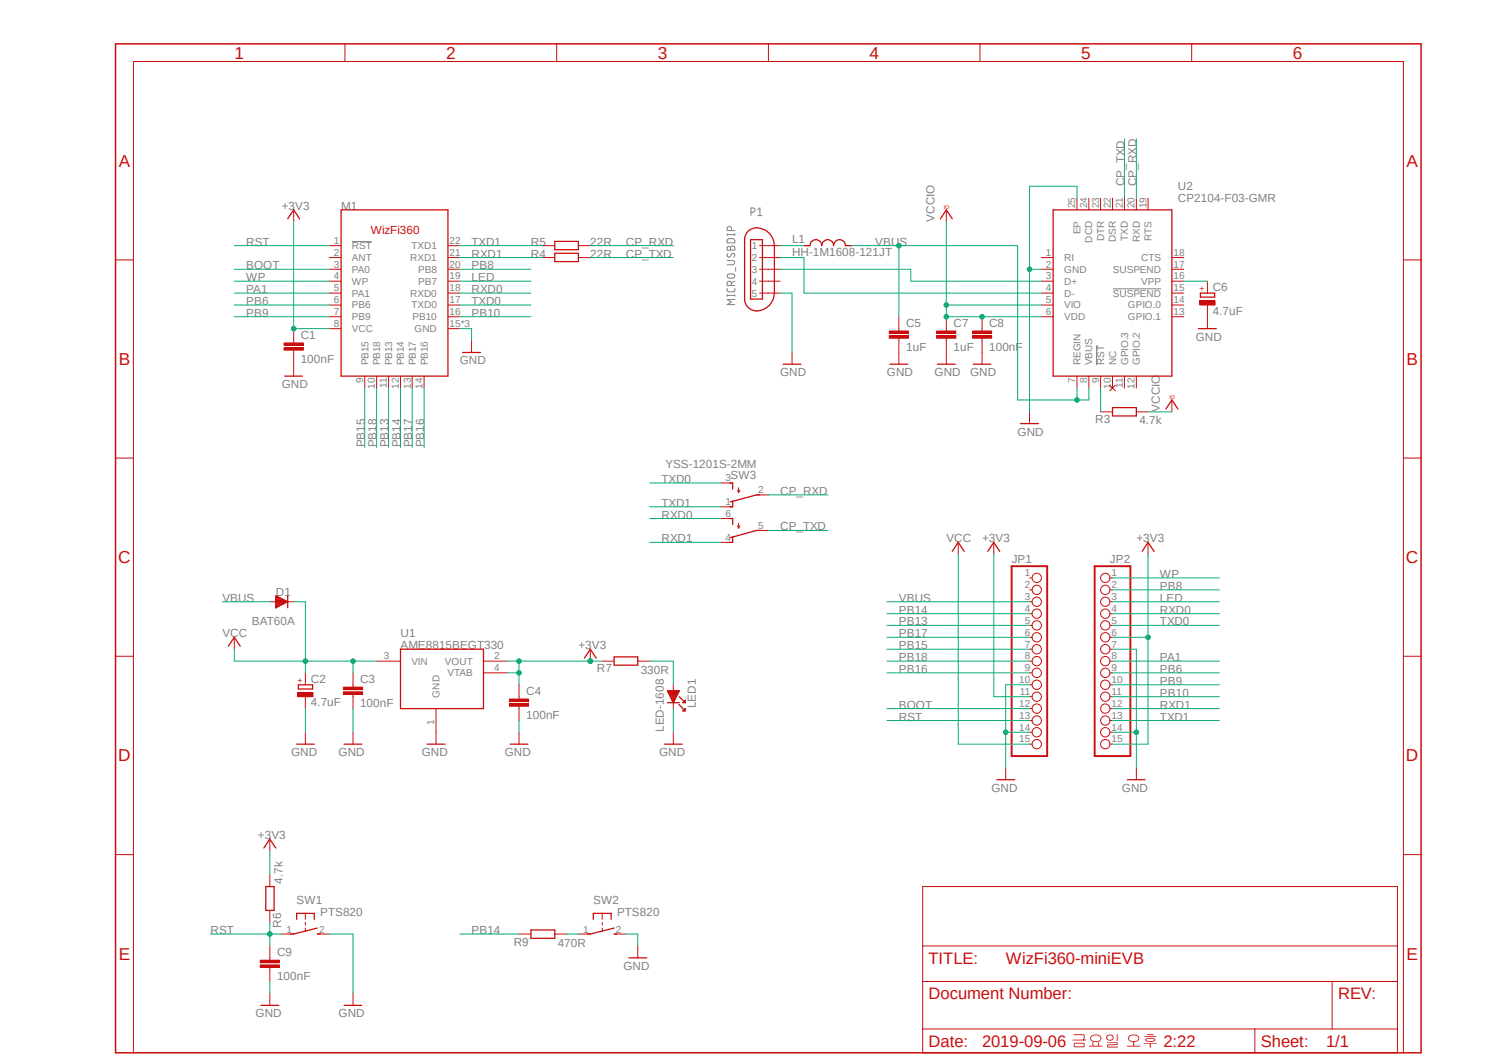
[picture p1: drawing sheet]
<svg xmlns="http://www.w3.org/2000/svg" width="297mm" height="210mm" viewBox="0 0 297 210" stroke-linecap="round" stroke-linejoin="round" font-family="sans-serif">
<path d="M22.5 8.4l260.5 201.5M283 8.4l-260.5 201.5" fill="none" stroke="#fff" stroke-width=".2"/>
<g fill="none" stroke="#808080" stroke-width=".2">
<path d="M70 48h4M144.7 57.4v.5l.3 .1h1l.2-.6M144.7 51.8h1.1a.42 .42 0 0 1 .4 .4 .42 .42 0 0 1-.4 .5h-1.1M144.7 58.8h1.5M144.7 46.5v.3M144.7 58.6v.3M144.7 46.7h1.5M144.7 54.7a1.22 1.22 0 0 1 1.3-.2 .43 .43 0 0 1 .2 .5 .43 .43 0 0 1-.4 .3h-.7a.42 .42 0 0 1-.4-.6zM144.7 47.7a1.22 1.22 0 0 1 1.3-.2l.2 .4v.4h-1.5zM144.8 50.4a.42 .42 0 0 0-.1 .4 .42 .42 0 0 0 .3 .3l.3-.1 .4-.6a.34 .34 0 0 1 .5 .3l-.2 .5M144.8 49a.34 .34 0 0 1 .5 .3 .42 .42 0 0 1 .5-.4 .42 .42 0 0 1 .4 .4v.4h-1.5zM145.3 49.3v.4"/>
<path d="M145.5 56.8v-.5a.42 .42 0 0 0-.4-.4 .42 .42 0 0 0-.4 .4v.5h1.5M145.5 45.8v-.4a.42 .42 0 0 0-.4-.4 .42 .42 0 0 0-.4 .4v.4h1.5M146.2 59.6h-1.5l.8 .5-.8 .5h1.5M146.2 46.5v.3M146.2 58.6v.3M146.2 55.9l-.7 .4M146.3 53.3v.6M149.4 42.2h.4a.42 .42 0 0 0 .4-.4 .42 .42 0 0 0-.4-.4h-.4v1.5M150.7 41.7l.5-.3v1.5M150.7 42.9h.9M221.4 57.4h9.6M218.1 68.7v3.9"/>
</g>
<path d="M57.2 43.5l1.2-1.8 1.2 1.8M56.6 74.8h3.6M92 70.1h3.6" fill="none" stroke="#c90d0c" stroke-width=".25"/>
<path d="M58.4 41.7v2.4M58.4 72.4v2.4M93.8 67.7v2.4" fill="none" stroke="#c90d0c" stroke-width=".2"/>
<path d="M56.5 69.1h3.8v.5h-3.8z" fill-rule="evenodd" fill="#c90d0c"/>
<path d="M56.5 69.1h3.8v.5h-3.8z" fill="none" stroke="#c90d0c" stroke-width=".2"/>
<path d="M56.5 68.2h3.8v.5h-3.8z" fill-rule="evenodd" fill="#c90d0c"/>
<g fill="none" stroke="#c90d0c" stroke-width=".2">
<path d="M56.5 68.2h3.8v.5h-3.8zM58.4 65.4v2.8M58.4 69.6v2.8M74.9 131.5h4.8M96.2 131.5h4.7M96.2 133.8h4.7M117.4 129.1v2.4M119.8 131.5h2.4M126.9 131.5h2.3M133.9 136.2v4.7M60.7 145.6v2.4M70.2 145.6v2.4"/>
<path d="M86.7 140.9v7.1M103.3 145.6v2.4M133.9 145.6v2.4"/>
</g>
<g fill="none" stroke="#c90d0c" stroke-width=".25">
<path d="M79.7 129.1h16.5v11.8h-16.5zM116.2 130.9l1.2-1.8 1.2 1.8M122.2 130.6h4.7v1.7h-4.7zM132.8 137.4h2.3l-1.2 2.3zM132.8 137.4h2.3M132.8 139.7h2.3M132.9 137.6h2.1M133 137.8h2M133.1 137.9h1.8M133.1 138.1h1.7M133.2 138.3h1.5M133.3 138.4h1.3"/>
<path d="M133.4 138.6h1.1M133.5 138.8h1M133.6 139h.8M133.6 139.1h.7M133.7 139.3h.5M133.8 139.5h.3M133.9 139.7h.1M135.1 138.6l1.2 1.1M135.8 139.7l.5-.4v.4zM59 148h3.5M68.5 148h3.5M85 148h3.5"/>
<path d="M101.5 148h3.5M132.2 148h3.5M135 140.1l1.2 1.2M136.3 140.9v.5h-.5z"/>
</g>
<path d="M68.3 137.6h3.8v.5h-3.8z" fill-rule="evenodd" fill="#c90d0c"/>
<path d="M68.3 137.6h3.8v.5h-3.8z" fill="none" stroke="#c90d0c" stroke-width=".2"/>
<path d="M68.3 136.7h3.8v.5h-3.8z" fill-rule="evenodd" fill="#c90d0c"/>
<path d="M68.3 136.7h3.8v.5h-3.8zM70.2 133.8v2.9M70.2 138.1v2.8" fill="none" stroke="#c90d0c" stroke-width=".2"/>
<path d="M101.3 140h3.9v.5h-3.9z" fill-rule="evenodd" fill="#c90d0c"/>
<path d="M101.3 140h3.9v.5h-3.9z" fill="none" stroke="#c90d0c" stroke-width=".2"/>
<path d="M101.3 139h3.9v.5h-3.9z" fill-rule="evenodd" fill="#c90d0c"/>
<g fill="none" stroke="#c90d0c" stroke-width=".2">
<path d="M65.5 58.3h2.4M65.5 55.9h2.4M65.5 53.6h2.4M65.5 51.2h2.4M65.5 48.9h2.4M89.1 58.3h2.3M89.1 55.9h2.3M89.1 53.6h2.3M89.1 51.2h2.3M89.1 48.9h2.3M108 51.2h2.4M108 48.9h2.4"/>
<path d="M115.1 51.2h2.3M115.1 48.9h2.3M151.1 58.3h4.1M151.1 55.9h4.1M151.1 53.6h4.1M151.1 51.2h4.1M151.1 48.9h4.1M65.5 65.4h2.4M65.5 63h2.4M65.5 60.7h2.4M72.6 74.8v2.4M74.9 74.8v2.4"/>
<path d="M77.3 74.8v2.4M79.7 74.8v2.4M82 74.8v2.4M84.4 74.8v2.4M89.1 65.4h2.3M89.1 63h2.3M89.1 60.7h2.3M157.6 70.1v2.3M178.8 70.1v2.3M188.3 70.1v2.3M240.2 63v2.4M204.8 81.9v2.3"/>
<path d="M218.9 81.9h2.4M226.1 81.9h2.3M53.7 119.7h4.7M204.8 114.9h.5M204.8 117.3h.5M204.8 119.7h.5M220.8 114.9h.5M220.8 117.3h.5M220.8 119.7h.5M101.3 139h3.9v.5h-3.9zM103.3 136.2v2.8M204.8 122h.5"/>
<path d="M204.8 124.4h.5M204.8 126.7h.5M204.8 129.1h.5M204.8 131.5h.5M204.8 133.8h.5M204.8 136.2h.5M204.8 138.6h.5M220.8 122h.5M220.8 124.4h.5M220.8 126.7h.5M220.8 129.1h.5M220.8 131.5h.5"/>
<path d="M220.8 133.8h.5M220.8 136.2h.5M220.8 138.6h.5M103.3 140.5v2.8M204.8 140.9h.5M204.8 143.3h.5M204.8 145.6h.5M204.8 148h.5M220.8 140.9h.5M220.8 143.3h.5M220.8 145.6h.5M220.8 148h.5"/>
<path d="M53.7 173.9v2.4M53.7 181.1v2.3M56 185.8h2.4M60.7 181.7v1.1M60.7 183.4v.6M60.7 184.6v.6M63.1 185.8h2.4"/>
<circle cx="206.2" cy="117.3" r=".93"/>
<circle cx="206.2" cy="119.7" r=".93"/>
<circle cx="206.2" cy="114.9" r=".93"/>
<circle cx="219.9" cy="119.7" r=".93"/>
<circle cx="219.9" cy="117.3" r=".93"/>
<circle cx="219.9" cy="114.9" r=".93"/>
<circle cx="206.2" cy="124.4" r=".93"/>
<circle cx="206.2" cy="126.7" r=".93"/>
<circle cx="206.2" cy="133.8" r=".93"/>
<circle cx="206.2" cy="122" r=".93"/>
<circle cx="206.2" cy="131.5" r=".93"/>
<circle cx="206.2" cy="129.1" r=".93"/>
<circle cx="206.2" cy="136.2" r=".93"/>
<circle cx="206.2" cy="138.6" r=".93"/>
<circle cx="219.9" cy="126.7" r=".93"/>
<circle cx="219.9" cy="133.8" r=".93"/>
<circle cx="219.9" cy="131.5" r=".93"/>
<circle cx="219.9" cy="138.6" r=".93"/>
<circle cx="219.9" cy="122" r=".93"/>
<circle cx="219.9" cy="129.1" r=".93"/>
<circle cx="219.9" cy="124.4" r=".93"/>
<circle cx="219.9" cy="136.2" r=".93"/>
<circle cx="206.2" cy="140.9" r=".93"/>
<circle cx="206.2" cy="143.3" r=".93"/>
<circle cx="206.2" cy="145.6" r=".93"/>
<circle cx="206.2" cy="148" r=".93"/>
<circle cx="219.9" cy="145.6" r=".93"/>
<circle cx="219.9" cy="148" r=".93"/>
<circle cx="219.9" cy="140.9" r=".93"/>
<circle cx="219.9" cy="143.3" r=".93"/>
</g>
<g fill="none" stroke="#c90d0c" stroke-width=".25">
<path d="M67.9 41.7h21.2v33.1h-21.2zM110.4 50.4h4.7v1.6h-4.7zM110.4 48h4.7v1.7h-4.7zM148.6 46.2a3.2 3.2 0 0 1 5.4 1.9l.1 10.2a3.5 3.5 0 0 1-4.6 3.3 2.24 2.24 0 0 1-1.4-2.1v-11.8l.1-.6zM149.3 47.7h2.4v11.8h-2.4zM155.8 72.4h3.5M177 72.4h3.6M186.5 72.4h3.5M238.4 65.4h3.6M203 84.2h3.6M221.3 81.1h4.8v1.6h-4.8zM54.9 118.5l2.3 1.2-2.3 1.2z"/>
<path d="M54.9 120h1.7M54.9 119.8h2M54.9 119.6h2.2M54.9 119.5h1.9M54.9 119.3h1.6M54.9 119.1h1.2M54.9 119h.9M54.9 118.8h.5M54.9 118.6h.2M57.2 118.5v2.4M54.9 120.9h.1M54.9 120.6h.3"/>
<path d="M54.9 120.5h.7M54.9 120.3h1M54.9 120.1h1.4M52.9 176.3h1.6v4.8h-1.6zM59 182.8v-1.1h3.5v1.1M63.1 184.6l-4.7 1.2h-.6M63.1 185.8h.6"/>
</g>
<path d="M201.3 112.6h7v37.8h-7zM217.8 112.6h7.1v37.8h-7.1z" fill="none" stroke="#c90d0c" stroke-width=".38"/>
<path d="M51.8 191.9h3.8v.5h-3.8z" fill-rule="evenodd" fill="#c90d0c"/>
<path d="M51.8 191.9h3.8v.5h-3.8z" fill="none" stroke="#c90d0c" stroke-width=".2"/>
<path d="M51.8 191h3.8v.5h-3.8z" fill-rule="evenodd" fill="#c90d0c"/>
<g fill="none" stroke="#c90d0c" stroke-width=".2">
<path d="M214.2 39.4v2.3M216.6 39.4v2.3M218.9 39.4v2.3M221.3 39.4v2.3M223.7 39.4v2.3M226.1 39.4v2.3M228.4 39.4v2.3M188.3 41.7v2.4M207.1 51.2h2.4M207.1 53.6h2.4M207.1 55.9h2.4M207.1 58.3h2.4"/>
<path d="M233.1 51.2h2.4M233.1 53.6h2.4M233.1 55.9h2.4M233.1 58.3h2.4M207.1 60.7h2.4M207.1 63h2.4M214.2 74.8v2.4M216.6 74.8v2.4M218.9 74.8v2.4M220.8 76.6l1.1 1.1M221.3 74.8v2.4M221.9 76.6l-1.1 1.1"/>
<path d="M223.7 74.8v2.4M226.1 74.8v2.4M233.1 60.7h2.4M233.1 63h2.4M233.1 79.5v2.4M143.4 96.1h2.4M146.7 97.5l.2 .5M146.9 97v1M147.2 97.5l-.3 .5M150.5 98.4h2.4M143.4 100.8h2.4M143.4 103.1h2.4"/>
<path d="M143.4 107.9h2.4M146.7 104.6l.2 .4M146.9 104.1v.9M147.2 104.6l-.3 .4M150.5 105.5h2.4M190.6 107.9v2.3M197.7 107.9v2.3M228.4 107.9v2.3M46.6 126.7v2.4M200.1 152.7v2.4M226.1 152.7v2.4M53.7 166.9v2.3"/>
<path d="M51.8 191h3.8v.5h-3.8zM53.7 188.1v2.9M53.7 192.4v2.8M53.7 197.6v2.3M70.2 197.6v2.3M103.3 185.8h2.3M110.4 185.8h2.3M115.1 185.8h2.3M119.8 181.7v1.1M119.8 183.4v.6M119.8 184.6v.6M122.2 185.8h2.3"/>
<path d="M126.9 188.1v2.4"/>
</g>
<g fill="none" stroke="#c90d0c" stroke-width=".25">
<path d="M159.9 48.9h1.2a1.19 1.19 0 0 1 1.2-1.3 1.19 1.19 0 0 1 1.2 1.3 1.16 1.16 0 0 1 1.2-1.2 1.16 1.16 0 0 1 1.1 1.2 1.19 1.19 0 0 1 1.2-1.3 1.19 1.19 0 0 1 1.2 1.3h1.2M187.1 43.5l1.2-1.8 1.1 1.8M209.5 41.7h23.6v33.1h-23.6zM145.2 96.1h.6v1.1M145.8 99.6v1.2h-.6M151.1 98.4h-.6l-5.2 1.4M231.9 81.3l1.2-1.8 1.2 1.8M145.2 103.1h.6v1.2M145.8 106.7v1.2h-.6M151.1 105.5h-.6l-5.2 1.4M189.4 109.6l1.2-1.7 1.2 1.7M196.5 109.6l1.2-1.7 1.2 1.7"/>
<path d="M227.2 109.6l1.2-1.7 1.2 1.7M45.4 128.5l1.2-1.8 1.2 1.8M198.3 155.1h3.5M224.3 155.1h3.5M52.5 168.7l1.2-1.8 1.2 1.8M51.9 199.9h3.6M68.5 199.9h3.5M105.6 185h4.8v1.6h-4.8zM118 182.8v-1.1h3.6v1.1M122.2 184.6l-4.8 1.2h-.6M122.2 185.8h.5M125.1 190.5h3.6"/>
</g>
<path d="M193.5 66.8h3.8v.5h-3.8z" fill-rule="evenodd" fill="#c90d0c"/>
<path d="M193.5 66.8h3.8v.5h-3.8z" fill="none" stroke="#c90d0c" stroke-width=".2"/>
<path d="M193.5 65.8h3.8v.5h-3.8z" fill-rule="evenodd" fill="#c90d0c"/>
<path d="M193.5 65.8h3.8v.5h-3.8zM195.4 63v2.8M195.4 67.3v2.8" fill="none" stroke="#c90d0c" stroke-width=".2"/>
<path d="M186.4 66.8h3.8v.5h-3.8z" fill-rule="evenodd" fill="#c90d0c"/>
<path d="M186.4 66.8h3.8v.5h-3.8z" fill="none" stroke="#c90d0c" stroke-width=".2"/>
<path d="M186.4 65.8h3.8v.5h-3.8z" fill-rule="evenodd" fill="#c90d0c"/>
<path d="M186.4 65.8h3.8v.5h-3.8zM188.3 63v2.8M188.3 67.3v2.8" fill="none" stroke="#c90d0c" stroke-width=".2"/>
<path d="M238.7 59.8h3v.9h-3z" fill-rule="evenodd" fill="#c90d0c"/>
<path d="M238.7 59.8h3v.9h-3zM240.2 55.9v2.4M240.2 60.7v2.3" fill="none" stroke="#c90d0c" stroke-width=".2"/>
<path d="M238.8 58.3h2.8v.8h-2.8z" fill="none" stroke="#c90d0c" stroke-width=".25"/>
<path d="M176.9 66.8h3.8v.5h-3.8z" fill-rule="evenodd" fill="#c90d0c"/>
<path d="M176.9 66.8h3.8v.5h-3.8z" fill="none" stroke="#c90d0c" stroke-width=".2"/>
<path d="M176.9 65.8h3.8v.5h-3.8z" fill-rule="evenodd" fill="#c90d0c"/>
<path d="M176.9 65.8h3.8v.5h-3.8zM178.8 63v2.8M178.8 67.3v2.8M195.4 70.1v2.3" fill="none" stroke="#c90d0c" stroke-width=".2"/>
<path d="M193.6 72.4h3.5" fill="none" stroke="#c90d0c" stroke-width=".25"/>
<path d="M59.2 137.7h3.1v.9h-3.1z" fill-rule="evenodd" fill="#c90d0c"/>
<g fill="none" stroke="#c90d0c" stroke-width=".2">
<path d="M68.6 8.7v3.5M110.7 8.7v3.5M152.9 8.7v3.5M194.9 8.7v3.5M237.1 8.7v3.5M23 51.7h3.5M279.2 51.7h3.5M23 91.1h3.5M279.2 91.1h3.5M23 130.5h3.5M59.2 137.7h3.1v.9h-3.1zM60.7 133.8v2.4"/>
<path d="M60.7 138.6v2.3M279.2 130.5h3.5M23 170h3.5M183.6 176.3h94.4v33.1h-94.4zM279.2 170h3.5M183.6 195.2h94.4M183.6 188.1h94.4M265 195.2v9.4M26.5 209.4v-197.2h252.7v197.2M183.6 204.6h94.4M249.6 204.6v4.8"/>
</g>
<path d="M59.4 136.2h2.8v.8h-2.8z" fill="none" stroke="#c90d0c" stroke-width=".25"/>
<path d="M23 8.7h259.7v200.7h-259.7z" fill="none" stroke="#c90d0c" stroke-width=".3"/>
<g fill="#c90d0c">
<path d="M213.6 205.7l.1 .2h1.7a.48 .48 0 0 1 .1 .8l-.1 .2h.2a.95 .95 0 0 0 0-1.2zM213.4 206.8v.1h2.6l-.1-.1zM213.6 207.5v.6l.2 .2h1.7l.3-.2v-.6l-.2-.1h-1.7zM213.8 207.6h1.8v.4l-1.8 .1zM217 206.1a.8 .8 0 0 0 .1 .9 .8 .8 0 0 0 .9 .2 .76 .76 0 0 0 1-.3 .76 .76 0 0 0-.2-.9l-.5-.2h-.6zM217.2 206.2a1.12 1.12 0 0 1 1.7 .3 1.1 1.1 0 0 1-1.9 0zM217.4 207.2l-.1 .8h-.6v.1h2.6v-.1h-.6l-.1-.8-.1 .8h-1v-.7zM220.3 205.9a.67 .67 0 0 0 .5 1.1 .67 .67 0 0 0 .6-1.1l-.6-.2zM220.4 206a.54 .54 0 0 1 .8 0 .54 .54 0 0 1 0 .8 .54 .54 0 0 1-.8-.1l-.1-.4zM222.2 205.7v1.4h.1v-1.4zM220.2 207.3v.1h1.8l.2 .1-.2 .2h-1.7v.5l.1 .1h2l-.1-.1-1.9-.1 .1-.2h1.6a.3 .3 0 0 0 .2-.4 .3 .3 0 0 0-.3-.2z"/>
<path d="M224.5 206.1a.8 .8 0 0 0 .1 .9 .8 .8 0 0 0 1 .2 .76 .76 0 0 0 .9-.3 .76 .76 0 0 0-.1-.9l-.5-.2h-.7zM224.7 206.2a1.12 1.12 0 0 1 1.8 .3 1.1 1.1 0 0 1-1.9 0zM224.2 208v.2l2.7-.1v-.1h-1.3v-.8l-.2 .1v.7zM227.7 206.1l.1 .1h2.2zM228.2 205.7l.1 .2 1.2-.1-.1-.1zM227.9 206.7l-.1 .1a1.48 1.48 0 0 0 2.1 0 1.69 1.69 0 0 0-2-.1zM228 206.7l1.1-.1 .6 .2a1.47 1.47 0 0 1-1.7 0zM227.5 207.4l.1 .2h1.1v.7l.2 .1v-.8l1.3-.1z"/>
</g>
<path d="M214.2 39.4v-2.4h-9.4v44.9M204.8 53.6h2.3M91.4 65.4h2.4v2.3M60.7 140.9v4.7M70.2 140.9v4.7M103.3 143.3v2.3M133.9 140.9v4.7" fill="none" stroke="#0dab76" stroke-width=".2"/>
<circle cx="204.8" cy="53.6" r=".46" fill="#0dab76"/>
<g fill="none" stroke="#0dab76" stroke-width=".2">
<path d="M155.2 58.3h2.4v11.8M204.8 136.2h-4.7v16.5M200.1 145.6h4.7M65.5 185.8h4.7v11.8M124.5 185.8h2.4v2.3"/>
<circle cx="204.8" cy="53.6" r=".46"/>
</g>
<circle cx="200.1" cy="145.6" r=".46" fill="#0dab76"/>
<g fill="none" stroke="#0dab76" stroke-width=".2">
<path d="M221.3 129.1h4.8v23.6M221.3 145.6h4.8"/>
<circle cx="200.1" cy="145.6" r=".46"/>
</g>
<circle cx="226.1" cy="145.6" r=".46" fill="#0dab76"/>
<g fill="none" stroke="#0dab76" stroke-width=".2">
<path d="M58.4 44.1v21.3h7.1M53.7 195.2v2.4"/>
<circle cx="226.1" cy="145.6" r=".46"/>
</g>
<circle cx="58.4" cy="65.4" r=".46" fill="#0dab76"/>
<circle cx="58.4" cy="65.4" r=".46" fill="none" stroke="#0dab76" stroke-width=".2"/>
<circle cx="117.4" cy="131.5" r=".46" fill="#0dab76"/>
<circle cx="117.4" cy="131.5" r=".46" fill="none" stroke="#0dab76" stroke-width=".2"/>
<circle cx="117.4" cy="131.5" r=".46" fill="#0dab76"/>
<g fill="none" stroke="#0dab76" stroke-width=".2">
<path d="M100.9 131.5h18.9M103.3 131.5v2.3h-2.4"/>
<circle cx="117.4" cy="131.5" r=".46"/>
</g>
<circle cx="103.3" cy="131.5" r=".46" fill="#0dab76"/>
<g fill="none" stroke="#0dab76" stroke-width=".2">
<path d="M103.3 133.8v2.4"/>
<circle cx="103.3" cy="131.5" r=".46"/>
</g>
<circle cx="103.3" cy="133.8" r=".46" fill="#0dab76"/>
<g fill="none" stroke="#0dab76" stroke-width=".2">
<path d="M197.7 110.2v28.4h7.1M228.4 110.2v37.8h-7.1M221.3 126.7h7.1M53.7 169.2v4.7"/>
<circle cx="103.3" cy="133.8" r=".46"/>
</g>
<circle cx="228.4" cy="126.7" r=".46" fill="#0dab76"/>
<g fill="none" stroke="#0dab76" stroke-width=".2">
<path d="M46.6 48.9h18.9M53.7 183.4v4.7M53.7 185.8h2.3"/>
<circle cx="228.4" cy="126.7" r=".46"/>
</g>
<circle cx="53.7" cy="185.8" r=".46" fill="#0dab76"/>
<g fill="none" stroke="#0dab76" stroke-width=".2">
<path d="M46.6 55.9h18.9M46.6 53.6h18.9M46.6 58.3h18.9M91.4 51.2h16.6M91.4 55.9h14.2M91.4 53.6h14.2M91.4 58.3h14.2M155.2 48.9h4.7M202.4 48.9v30.6h14.2v-2.3M46.6 60.7h18.9M46.6 63h18.9M72.6 77.2v11.8"/>
<path d="M74.9 77.2v11.8M77.3 77.2v11.8M79.7 77.2v11.8M82 77.2v11.8M84.4 77.2v11.8M91.4 60.7h14.2M91.4 63h14.2M214.2 77.2v2.3M129.2 96.1h14.2M129.2 107.9h14.2M129.2 103.1h14.2M221.3 119.7h21.3"/>
<path d="M221.3 114.9h21.3M221.3 117.3h21.3M129.2 131.5h4.7v4.7M176.4 122h28.4M176.4 124.4h28.4M176.4 131.5h28.4M176.4 133.8h28.4M176.4 129.1h28.4M176.4 126.7h28.4M221.3 122h21.3M221.3 124.4h21.3M221.3 131.5h21.3"/>
<path d="M221.3 133.8h21.3M221.3 136.2h21.3M221.3 138.6h21.3M176.4 143.3h28.4M176.4 140.9h28.4M221.3 140.9h21.3M41.9 185.8h11.8M91.4 185.8h11.9"/>
<circle cx="53.7" cy="185.8" r=".46"/>
</g>
<circle cx="214.2" cy="79.5" r=".46" fill="#0dab76"/>
<g fill="none" stroke="#0dab76" stroke-width=".2">
<path d="M169.4 48.9h33M178.8 48.9v14.1"/>
<circle cx="214.2" cy="79.5" r=".46"/>
</g>
<circle cx="178.8" cy="48.9" r=".46" fill="#0dab76"/>
<g fill="none" stroke="#0dab76" stroke-width=".2">
<path d="M223.7 27.6v11.8M226.1 27.6v11.8M117.4 51.2h16.5M117.4 48.9h16.5M155.2 53.6h26v2.3h25.9M155.2 51.2h4.7v7.1h47.2M235.5 55.9h4.7M218.9 77.2v4.7M152.9 98.4h11.8M44.2 119.7h9.5M152.9 105.5h11.8M176.4 119.7h28.4"/>
<path d="M46.6 129.1v2.4h23.6v2.3M60.7 131.5v2.3"/>
<circle cx="178.8" cy="48.9" r=".46"/>
</g>
<circle cx="60.7" cy="131.5" r=".46" fill="#0dab76"/>
<g fill="none" stroke="#0dab76" stroke-width=".2">
<path d="M70.2 131.5h4.7"/>
<circle cx="60.7" cy="131.5" r=".46"/>
</g>
<circle cx="70.2" cy="131.5" r=".46" fill="#0dab76"/>
<g fill="none" stroke="#0dab76" stroke-width=".2">
<path d="M91.4 48.9h16.6M188.3 44.1v18.9M188.3 60.7h18.8M58.4 119.7h2.3v11.8M129.2 100.8h14.2M190.6 110.2v37.8h14.2M221.3 143.3h21.3M112.7 185.8h2.4"/>
<circle cx="70.2" cy="131.5" r=".46"/>
</g>
<circle cx="188.3" cy="60.7" r=".46" fill="#0dab76"/>
<g fill="none" stroke="#0dab76" stroke-width=".2">
<path d="M188.3 63h7.1"/>
<circle cx="188.3" cy="60.7" r=".46"/>
</g>
<circle cx="188.3" cy="63" r=".46" fill="#0dab76"/>
<g fill="none" stroke="#0dab76" stroke-width=".2">
<path d="M195.4 63h11.7"/>
<circle cx="188.3" cy="63" r=".46"/>
</g>
<circle cx="195.4" cy="63" r=".46" fill="#0dab76"/>
<g fill="none" stroke="#0dab76" stroke-width=".2">
<path d="M228.4 81.9h4.7"/>
<circle cx="195.4" cy="63" r=".46"/>
</g>
<g font-size="3.4" fill="#c90d0c">
<text x="46.7" y="11.7">1</text>
<text x="88.8" y="11.7">2</text>
<text x="130.9" y="11.7">3</text>
<text x="173" y="11.7">4</text>
<text x="215.1" y="11.7">5</text>
<text x="257.2" y="11.7">6</text>
<text x="23.6" y="33.1">A</text>
<text x="279.8" y="33.1">A</text>
<text x="23.6" y="72.6">B</text>
<text x="279.8" y="72.6">B</text>
<text x="23.5" y="112">C</text>
<text x="279.7" y="112">C</text>
<text x="23.5" y="151.4">D</text>
<text x="279.7" y="151.4">D</text>
<text x="23.6" y="190.8">E</text>
<text x="279.8" y="190.8">E</text>
</g>
<g font-size="3.3" fill="#c90d0c">
<text x="184.7" y="191.7">TITLE:</text>
<text x="200.1" y="191.7">WizFi360-miniEVB</text>
<text x="184.7" y="198.8">Document Number:</text>
<text x="266.2" y="198.8">REV:</text>
<text x="184.7" y="208.2">Date:</text>
<text x="195.4" y="208.2">2019-09-06</text>
<text x="231.4" y="208.2">2:22</text>
<text x="250.8" y="208.2">Sheet:</text>
<text x="263.8" y="208.2">1/1</text>
</g>
<g font-size="2.3" fill="#808080">
<text x="56.1" y="41.8">+3V3</text>
<text x="67.9" y="41.8">M1</text>
<text x="223.7" y="37" transform="rotate(-90 223.7 37)">CP_TXD</text>
<text x="226.1" y="37" transform="rotate(-90 226.1 37)">CP_RXD</text>
<text x="234.3" y="40.2">CP2104-F03-GMR</text>
<text x="234.3" y="37.8">U2</text>
<text x="185.9" y="44.1" transform="rotate(-90 185.9 44.1)">VCCIO</text>
<text x="49" y="48.9">RST</text>
<text x="49" y="53.6">BOOT</text>
<text x="93.8" y="51.2">RXD1</text>
<text x="93.8" y="53.6">PB8</text>
<text x="93.8" y="48.9">TXD1</text>
<text x="105.6" y="51.2">R4</text>
<text x="105.6" y="48.9">R5</text>
<text x="117.4" y="51.2">22R</text>
<text x="117.4" y="48.9">22R</text>
<text x="124.5" y="51.2">CP_TXD</text>
<text x="124.5" y="48.9">CP_RXD</text>
<text x="157.6" y="51">HH-1M1608-121JT</text>
<text x="157.6" y="48.4">L1</text>
<text x="174.1" y="48.9">VBUS</text>
<text x="49" y="55.9">WP</text>
<text x="49" y="58.3">PA1</text>
<text x="93.8" y="55.9">LED</text>
<text x="93.8" y="58.3">RXD0</text>
<text x="241.3" y="57.8">C6</text>
<text x="49" y="60.7">PB6</text>
<text x="49" y="63">PB9</text>
<text x="93.8" y="60.7">TXD0</text>
<text x="93.8" y="63">PB10</text>
<text x="180.3" y="65">C5</text>
<text x="189.7" y="65">C7</text>
<text x="196.8" y="65">C8</text>
<text x="241.3" y="62.6">4.7uF</text>
<text x="59.8" y="67.4">C1</text>
<text x="180.3" y="69.7">1uF</text>
<text x="189.7" y="69.7">1uF</text>
<text x="196.8" y="69.7">100nF</text>
<text x="237.9" y="67.7">GND</text>
<text x="56.1" y="77.2">GND</text>
<text x="59.8" y="72.1">100nF</text>
<text x="91.5" y="72.5">GND</text>
<text x="155.2" y="74.8">GND</text>
<text x="176.4" y="74.8">GND</text>
<text x="185.9" y="74.8">GND</text>
<text x="193" y="74.8">GND</text>
<text x="230.8" y="81.9" transform="rotate(-90 230.8 81.9)">VCCIO</text>
<text x="72.6" y="89" transform="rotate(-90 72.6 89)">PB15</text>
<text x="74.9" y="89" transform="rotate(-90 74.9 89)">PB18</text>
<text x="77.3" y="89" transform="rotate(-90 77.3 89)">PB13</text>
<text x="79.7" y="89" transform="rotate(-90 79.7 89)">PB14</text>
<text x="82" y="89" transform="rotate(-90 82 89)">PB17</text>
<text x="84.4" y="89" transform="rotate(-90 84.4 89)">PB16</text>
<text x="202.4" y="86.6">GND</text>
<text x="217.9" y="84.2">R3</text>
<text x="226.7" y="84.4">4.7k</text>
<text x="132.4" y="93">YSS-1201S-2MM</text>
<text x="145.3" y="95.3">SW3</text>
<text x="131.6" y="96.1">TXD0</text>
<text x="131.6" y="100.8">TXD1</text>
<text x="155.2" y="98.4">CP_RXD</text>
<text x="131.6" y="107.9">RXD1</text>
<text x="131.6" y="103.1">RXD0</text>
<text x="155.2" y="105.5">CP_TXD</text>
<text x="188.3" y="107.9">VCC</text>
<text x="195.4" y="107.9">+3V3</text>
<text x="226.1" y="107.9">+3V3</text>
<text x="201.3" y="112">JP1</text>
<text x="220.8" y="112">JP2</text>
<text x="44.2" y="119.7">VBUS</text>
<text x="54.9" y="118.5">D1</text>
<text x="178.8" y="119.7">VBUS</text>
<text x="230.8" y="119.7">LED</text>
<text x="230.8" y="114.9">WP</text>
<text x="230.8" y="117.3">PB8</text>
<text x="50.1" y="124.4">BAT60A</text>
<text x="178.8" y="124.4">PB13</text>
<text x="178.8" y="122">PB14</text>
<text x="230.8" y="122">RXD0</text>
<text x="230.8" y="124.4">TXD0</text>
<text x="44.2" y="126.7">VCC</text>
<text x="79.7" y="129.1">AME8815BEGT330</text>
<text x="79.7" y="126.7">U1</text>
<text x="115.1" y="129.1">+3V3</text>
<text x="178.8" y="129.1">PB15</text>
<text x="178.8" y="131.5">PB18</text>
<text x="178.8" y="126.7">PB17</text>
<text x="230.8" y="131.5">PA1</text>
<text x="61.8" y="135.8">C2</text>
<text x="71.6" y="135.9">C3</text>
<text x="118.7" y="133.7">R7</text>
<text x="127.5" y="133.9">330R</text>
<text x="178.8" y="133.8">PB16</text>
<text x="230.8" y="133.8">PB6</text>
<text x="230.8" y="136.2">PB9</text>
<text x="61.8" y="140.5">4.7uF</text>
<text x="71.6" y="140.5">100nF</text>
<text x="104.7" y="142.9">100nF</text>
<text x="104.7" y="138.2">C4</text>
<text x="138.4" y="140.9" transform="rotate(-90 138.4 140.9)">LED1</text>
<text x="178.8" y="143.3">RST</text>
<text x="178.8" y="140.9">BOOT</text>
<text x="230.8" y="140.9">RXD1</text>
<text x="230.8" y="138.6">PB10</text>
<text x="230.8" y="143.3">TXD1</text>
<text x="132.1" y="145.6" transform="rotate(-90 132.1 145.6)">LED-1608</text>
<text x="57.9" y="150.4">GND</text>
<text x="67.3" y="150.4">GND</text>
<text x="83.9" y="150.4">GND</text>
<text x="100.4" y="150.4">GND</text>
<text x="131.1" y="150.4">GND</text>
<text x="197.2" y="157.4">GND</text>
<text x="223.2" y="157.4">GND</text>
<text x="51.3" y="166.9">+3V3</text>
<text x="56.2" y="175.7" transform="rotate(-90 56.2 175.7)">4.7k</text>
<text x="59" y="179.9">SW1</text>
<text x="118" y="179.9">SW2</text>
<text x="41.9" y="185.8">RST</text>
<text x="56" y="184.5" transform="rotate(-90 56 184.5)">R6</text>
<text x="63.7" y="182.2">PTS820</text>
<text x="93.8" y="185.8">PB14</text>
<text x="122.8" y="182.2">PTS820</text>
<text x="55.1" y="190.2">C9</text>
<text x="102.2" y="188">R9</text>
<text x="111" y="188.3">470R</text>
<text x="55.1" y="194.9">100nF</text>
<text x="124" y="192.9">GND</text>
<text x="50.8" y="202.3">GND</text>
<text x="67.4" y="202.3">GND</text>
</g>
<text font-size="2.3" fill="#c90d0c" x="73.7" y="46.5">WizFi360</text>
<g font-size="2" fill="#808080">
<text x="213.9" y="41.4" transform="rotate(-90 213.9 41.4)">25</text>
<text x="216.3" y="41.4" transform="rotate(-90 216.3 41.4)">24</text>
<text x="218.6" y="41.4" transform="rotate(-90 218.6 41.4)">23</text>
<text x="221" y="41.4" transform="rotate(-90 221 41.4)">22</text>
<text x="223.3" y="41.4" transform="rotate(-90 223.3 41.4)">21</text>
<text x="225.7" y="41.4" transform="rotate(-90 225.7 41.4)">20</text>
<text x="228.1" y="41.4" transform="rotate(-90 228.1 41.4)">19</text>
<text x="214.9" y="46.6" transform="rotate(-90 214.9 46.6)">EP</text>
<text x="224.4" y="47.9" transform="rotate(-90 224.4 47.9)">TXD</text>
<text x="229.1" y="47.8" transform="rotate(-90 229.1 47.8)">RTS</text>
<text x="66.4" y="48.5">1</text>
<text x="66.4" y="50.9">2</text>
<text x="66.4" y="53.3">3</text>
<text x="70" y="49.6">RST</text>
<text x="70" y="51.9">ANT</text>
<text x="81.6" y="51.9">RXD1</text>
<text x="81.9" y="49.5">TXD1</text>
<text x="89.5" y="53.3">20</text>
<text x="89.5" y="50.9">21</text>
<text x="89.5" y="48.5">22</text>
<text x="149.6" y="49.6">1</text>
<text x="149.6" y="51.9">2</text>
<text x="208.1" y="50.9">1</text>
<text x="208.1" y="53.3">2</text>
<text x="211.7" y="51.9">RI</text>
<text x="217.3" y="48.3" transform="rotate(-90 217.3 48.3)">DCD</text>
<text x="219.7" y="48" transform="rotate(-90 219.7 48)">DTR</text>
<text x="222" y="48.1" transform="rotate(-90 222 48.1)">DSR</text>
<text x="226.7" y="48.1" transform="rotate(-90 226.7 48.1)">RXD</text>
<text x="227" y="51.9">CTS</text>
<text x="233.5" y="50.9">18</text>
<text x="233.5" y="53.3">17</text>
<text x="66.4" y="55.6">4</text>
<text x="66.4" y="58">5</text>
<text x="70" y="54.3">PA0</text>
<text x="70" y="56.6">WP</text>
<text x="70" y="59">PA1</text>
<text x="81.6" y="59">RXD0</text>
<text x="83.2" y="56.6">PB7</text>
<text x="83.2" y="54.3">PB8</text>
<text x="89.5" y="58">18</text>
<text x="89.5" y="55.6">19</text>
<text x="149.6" y="54.3">3</text>
<text x="149.6" y="56.6">4</text>
<text x="149.6" y="59">5</text>
<text x="208.1" y="55.6">3</text>
<text x="208.1" y="58">4</text>
<text x="211.7" y="54.3">GND</text>
<text x="211.7" y="56.6">D+</text>
<text x="211.7" y="59">D-</text>
<text x="221.4" y="54.3">SUSPEND</text>
<text x="221.4" y="59">SUSPEND</text>
<text x="227" y="56.6">VPP</text>
<text x="233.5" y="55.6">16</text>
<text x="233.5" y="58">15</text>
<text x="66.4" y="60.3">6</text>
<text x="66.4" y="62.7">7</text>
<text x="66.4" y="65">8</text>
<text x="70" y="61.3">PB6</text>
<text x="70" y="63.7">PB9</text>
<text x="81.9" y="61.3">TXD0</text>
<text x="82.1" y="63.7">PB10</text>
<text x="89.5" y="65">15*3</text>
<text x="89.5" y="62.7">16</text>
<text x="89.5" y="60.3">17</text>
<text x="208.1" y="60.3">5</text>
<text x="208.1" y="62.7">6</text>
<text x="211.7" y="61.3">VIO</text>
<text x="211.7" y="63.7">VDD</text>
<text x="224.4" y="61.3">GPIO.0</text>
<text x="224.4" y="63.7">GPIO.1</text>
<text x="233.5" y="60.3">14</text>
<text x="233.5" y="62.7">13</text>
<text x="70" y="66.1">VCC</text>
<text x="82.5" y="66">GND</text>
<text x="72.2" y="76.2" transform="rotate(-90 72.2 76.2)">9</text>
<text x="73.3" y="72.6" transform="rotate(-90 73.3 72.6)">PB15</text>
<text x="74.6" y="77.3" transform="rotate(-90 74.6 77.3)">10</text>
<text x="75.6" y="72.6" transform="rotate(-90 75.6 72.6)">PB18</text>
<text x="77" y="77.2" transform="rotate(-90 77 77.2)">11</text>
<text x="78" y="72.6" transform="rotate(-90 78 72.6)">PB13</text>
<text x="79.3" y="77.3" transform="rotate(-90 79.3 77.3)">12</text>
<text x="80.3" y="72.6" transform="rotate(-90 80.3 72.6)">PB14</text>
<text x="81.7" y="77.3" transform="rotate(-90 81.7 77.3)">13</text>
<text x="82.7" y="72.6" transform="rotate(-90 82.7 72.6)">PB17</text>
<text x="84" y="77.3" transform="rotate(-90 84 77.3)">14</text>
<text x="85.1" y="72.6" transform="rotate(-90 85.1 72.6)">PB16</text>
<text x="213.9" y="76.2" transform="rotate(-90 213.9 76.2)">7</text>
<text x="215" y="72.6" transform="rotate(-90 215 72.6)">REGIN</text>
<text x="216.3" y="76.2" transform="rotate(-90 216.3 76.2)">8</text>
<text x="217.3" y="72.6" transform="rotate(-90 217.3 72.6)">VBUS</text>
<text x="218.6" y="76.2" transform="rotate(-90 218.6 76.2)">9</text>
<text x="219.7" y="72.6" transform="rotate(-90 219.7 72.6)">RST</text>
<text x="221" y="77.3" transform="rotate(-90 221 77.3)">10</text>
<text x="222" y="72.6" transform="rotate(-90 222 72.6)">NC</text>
<text x="223.3" y="77.2" transform="rotate(-90 223.3 77.2)">11</text>
<text x="224.4" y="72.6" transform="rotate(-90 224.4 72.6)">GPIO.3</text>
<text x="225.7" y="77.3" transform="rotate(-90 225.7 77.3)">12</text>
<text x="226.7" y="72.6" transform="rotate(-90 226.7 72.6)">GPIO.2</text>
<text x="144.4" y="95.7">3</text>
<text x="144.4" y="100.5">1</text>
<text x="150.8" y="98.1">2</text>
<text x="144.4" y="102.8">6</text>
<text x="144.4" y="107.5">4</text>
<text x="150.8" y="105.2">5</text>
<text x="203.9" y="114.6">1</text>
<text x="203.9" y="117">2</text>
<text x="203.9" y="119.3">3</text>
<text x="221.1" y="114.6">1</text>
<text x="221.1" y="117">2</text>
<text x="221.1" y="119.3">3</text>
<text x="203.9" y="121.7">4</text>
<text x="203.9" y="124.1">5</text>
<text x="221.1" y="121.7">4</text>
<text x="221.1" y="124.1">5</text>
<text x="76.4" y="131.1">3</text>
<text x="98.3" y="131.1">2</text>
<text x="203.9" y="126.4">6</text>
<text x="203.9" y="128.8">7</text>
<text x="203.9" y="131.1">8</text>
<text x="221.1" y="126.4">6</text>
<text x="221.1" y="128.8">7</text>
<text x="221.1" y="131.1">8</text>
<text x="81.8" y="132.2">VIN</text>
<text x="88.5" y="132.2">VOUT</text>
<text x="89" y="134.5">VTAB</text>
<text x="98.3" y="133.5">4</text>
<text x="202.8" y="135.8">10</text>
<text x="203.9" y="133.5">9</text>
<text x="221.1" y="133.5">9</text>
<text x="221.1" y="135.8">10</text>
<text x="87.5" y="138.7" transform="rotate(-90 87.5 138.7)">GND</text>
<text x="202.8" y="140.6">12</text>
<text x="202.8" y="143">13</text>
<text x="202.9" y="138.2">11</text>
<text x="221.1" y="138.2">11</text>
<text x="221.1" y="140.6">12</text>
<text x="221.1" y="143">13</text>
<text x="86.4" y="144.2" transform="rotate(-90 86.4 144.2)">1</text>
<text x="202.8" y="145.3">14</text>
<text x="202.8" y="147.7">15</text>
<text x="221.1" y="145.3">14</text>
<text x="221.1" y="147.7">15</text>
<text x="57" y="185.5">1</text>
<text x="63.5" y="185.5">2</text>
<text x="116" y="185.5">1</text>
<text x="122.5" y="185.5">2</text>
</g>
<g font-size="1.7" fill="#c90d0c">
<text x="239.7" y="57.9" transform="rotate(-90 239.7 57.9)">+</text>
<text x="60.2" y="135.8" transform="rotate(-90 60.2 135.8)">+</text>
</g>
<g font-size="1.1" fill="#c90d0c">
<text x="187.8" y="41.5">IO</text>
<text x="232.7" y="79.3">IO</text>
</g>
</svg>
